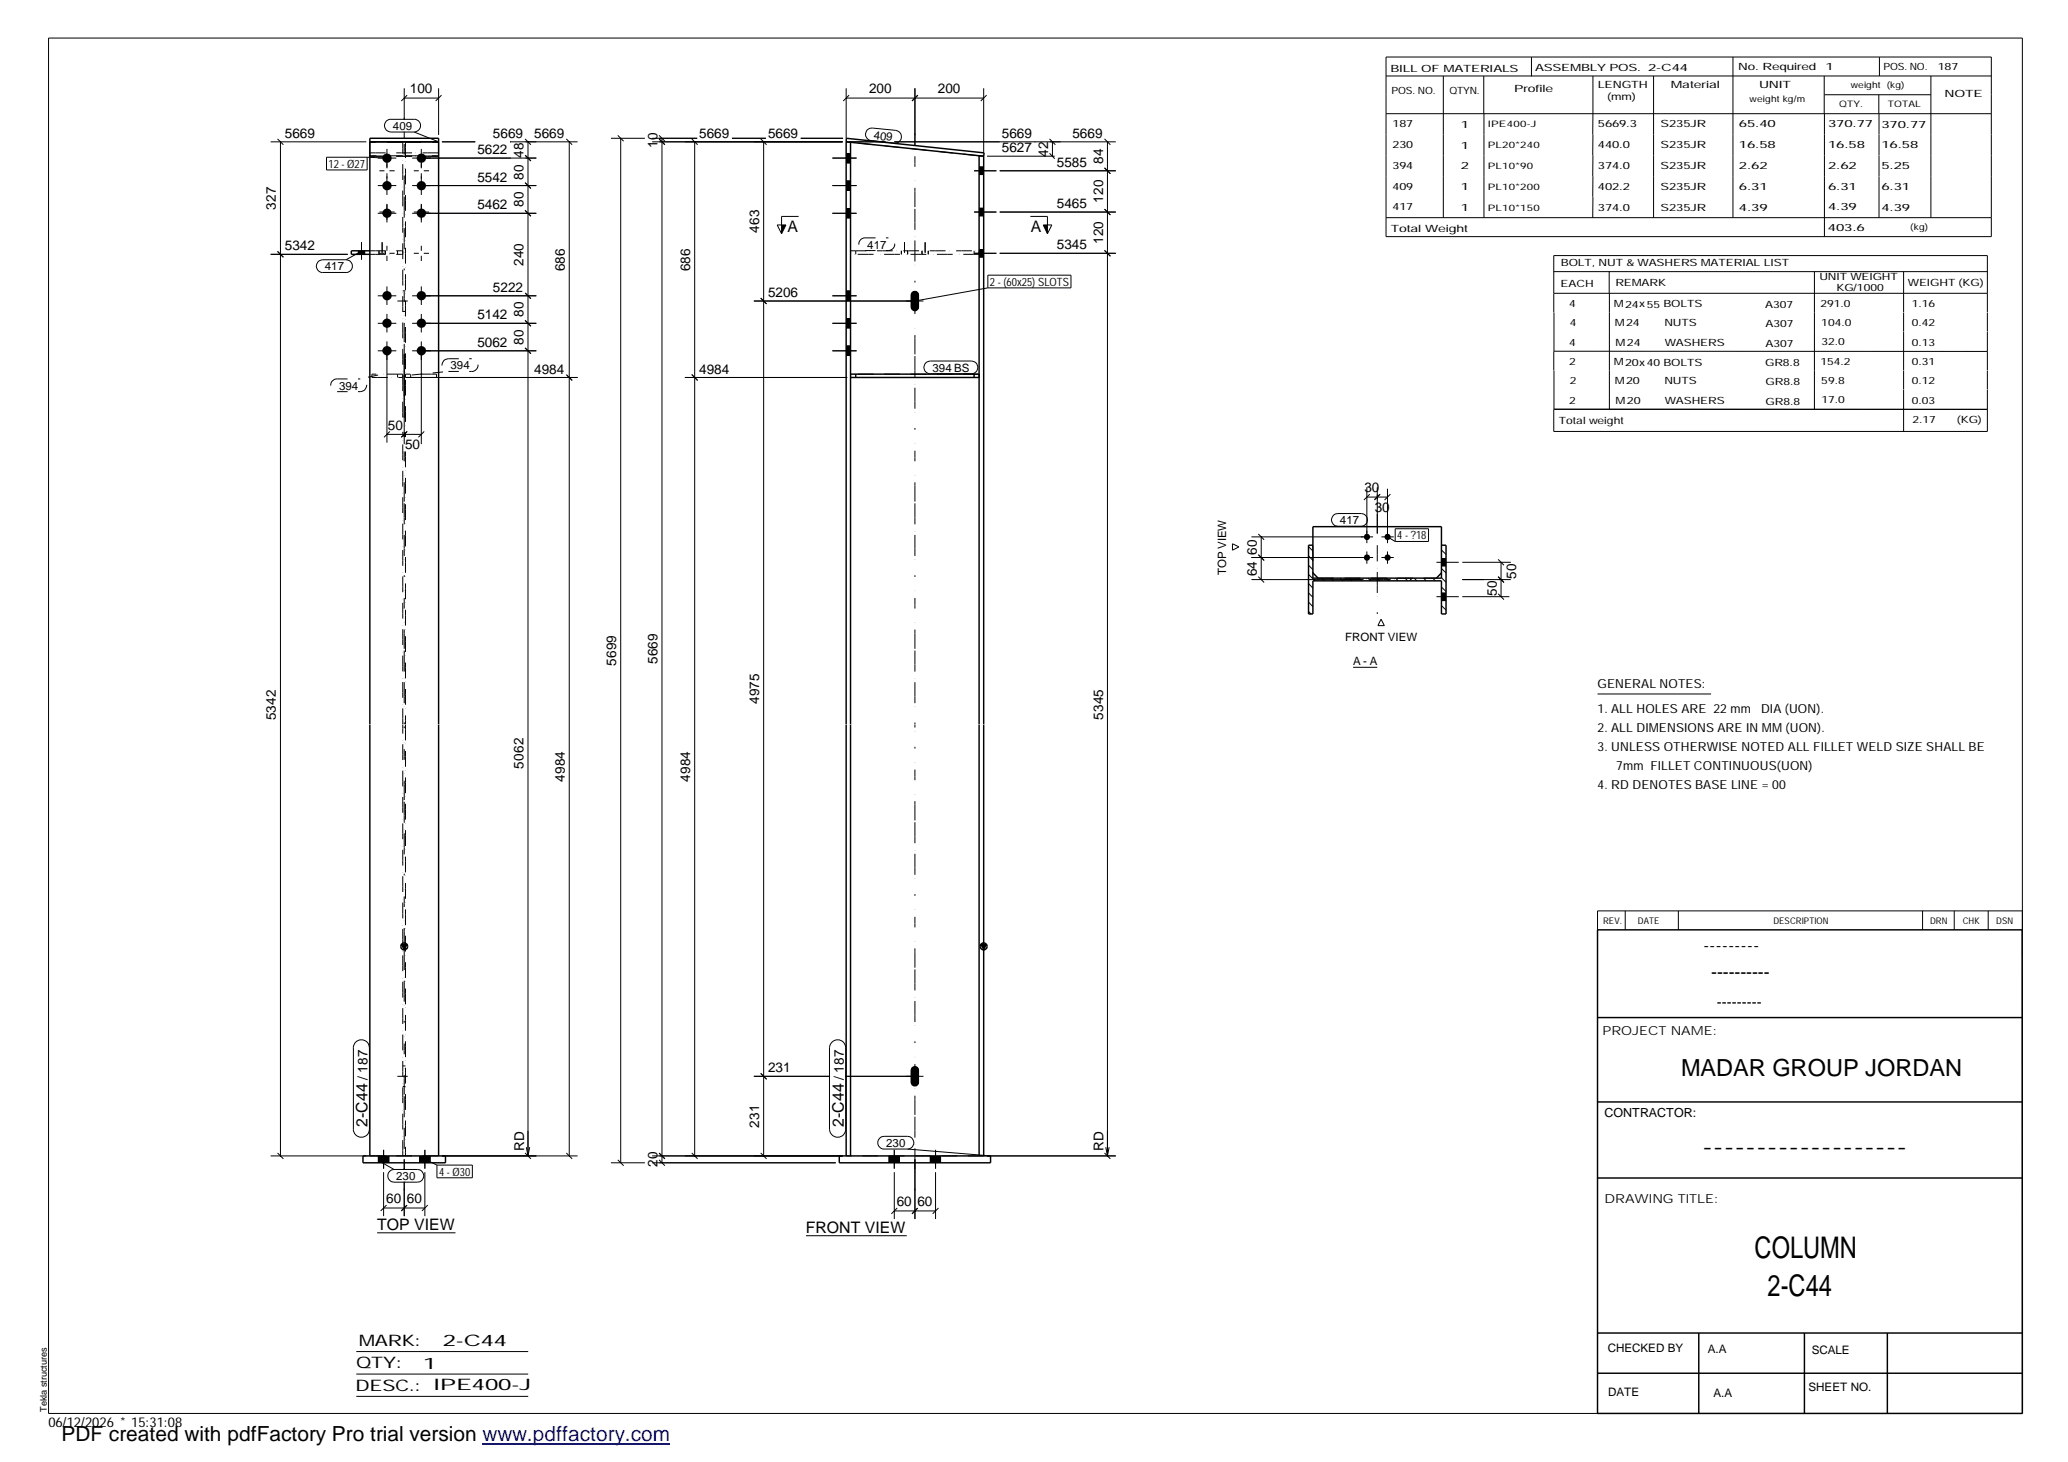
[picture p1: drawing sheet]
<svg xmlns="http://www.w3.org/2000/svg" width="420mm" height="297mm" viewBox="0 0 420 297" stroke-linecap="round" stroke-linejoin="round" font-family="sans-serif">
<g fill="none" stroke="#000" stroke-width=".2">
<path d="M9.9 7.7h401v279.5h-401zM82.1 19.9h7M82.1 17.9v6.4M82.7 19.3l-1.2 1.2M89.1 17.9v9.5M89.7 19.3l-1.2 1.2M171.9 19.9h28M171.9 17.9v10.2M172.5 19.3l-1.2 1.2M185.9 17.9v11.7M186.5 19.3l-1.2 1.2M199.9 17.9v13.2"/>
<path d="M200.4 19.3l-1.1 1.2M281.6 11.6h123v36.5h-123zM281.6 15.4h123M293.2 15.4v28.8M301.5 15.4v7.7M311.1 11.6v3.9M323.6 15.4v16.2M336 15.4v28.8M352.1 11.6v32.6M370.6 15.4v7.7M370.7 19.2h21.6M381.7 19.2v3.9"/>
<path d="M381.8 11.6v3.8M392.3 15.4v28.8M55 28.8h19.4M56.4 28.2l1.2 1.2M57 28.8v206.1M66.3 31.9h8.3v2.6h-8.3zM74.6 31.9l4 .2M76.8 32.1h3.7M76.8 37.7h3.7M77.1 34.7h1M78.5 24.6l.7-.4h5a1.29 1.29 0 0 1 1.3 1.3 1.29 1.29 0 0 1-1.3 1.3h-4.8a1.33 1.33 0 0 1-1.2-.8 1.33 1.33 0 0 1 .3-1.4zM78.6 30.3v3.9"/>
<path d="M78.6 35.2v4.4M79.1 34.7h1.1M82.1 26.7v1.4M83.7 32.1h25.3M83.7 37.7h25.3M84.1 34.7h1M84.2 26.8l4.9 2M85.6 30.3v3.9M85.6 35.2v4.4M86.1 34.7h1.1M89.8 28.8h6.8M103.6 28.8h13.7"/>
<path d="M106.7 37.1l1.2 1.2M106.7 31.5l1.2 1.2M106.7 28.2l1.2 1.2M107.3 28.8v206.1M115.1 28.2l1.1 1.2M115.7 28.8v206.1M124.1 28.1h6.9M125.5 27.5l1.2 1.2M126.1 28.1v208.1M132.5 28.1h9.1M132.5 28.8h38.7M133.9 28.2l1.2 1.2"/>
<path d="M133.9 27.5l1.2 1.2M134.5 28.1v208.1M140.5 28.2l1.2 1.2M141.1 28.8v206.1M148.7 28.1h6.9M154.6 28.2l1.1 1.2M155.2 28.8v206.1M162.7 28.1h8.6M169.1 32.1h4.9M169.1 37.7h4.9M171.9 33.1h.9M171.9 31.2h.9"/>
<path d="M171.9 38.7h.9M171.9 36.8h.9M172.6 28.8h7.3M176.1 26.4l.7-.3 .5-.1 4.7 .5a1.3 1.3 0 0 1 1.1 1.4 1.3 1.3 0 0 1-1.4 1.2l-4.7-.5a1.31 1.31 0 0 1-.9-2.2zM181.7 28.8h45M197.9 34.7h4.5M198.9 35.5h1M198.9 33.9h1M200.5 31.7h13.8M203.1 34.7h23.6M213.2 31.1l1.1 1.1M213.2 28.2l1.2 1.2"/>
<path d="M213.8 28.8v2.9M224.4 34.1l1.2 1.2M224.4 28.2l1.2 1.2M225 28.8v206.1M281.6 23.1h123M301.5 23.1v21.1M323.6 31.6v4.2M323.6 35.8v4.2M370.7 23.1v25M381.8 23.1v21.1M55 51.7h15.7M56.4 51.1l1.2 1.2"/>
<path d="M64.6 53.2l1-.4h4.7a1.29 1.29 0 0 1 1.3 1.3 1.29 1.29 0 0 1-1.3 1.3h-4.7a1.31 1.31 0 0 1-1.2-.8 1.31 1.31 0 0 1 .2-1.4zM72.8 51v.7M73.3 51.1l-3 1.7M73.4 49.2v3.5M74.1 51v.7M76.8 43.3h3.7M77.1 43.1h1M77.1 51.5h1M78.6 41.4v3.8M78.6 49.9v1.1M78.6 52v1M78.6 58.2v3.8"/>
<path d="M79.1 43.1h1.1M79.1 51.5h1.1M83.7 43.3h25.3M84.1 43.1h1M84.1 51.5h1M85.6 41.4v3.8M85.6 49.9v1.1M85.6 52v1M85.6 58.2v3.8M86.1 43.1h1.1M86.1 51.5h1.1M106.7 59.5l1.2 1.2"/>
<path d="M106.7 42.7l1.2 1.2M157.9 45.7h1.8l-.9 1.8zM162.3 44h-3.5v3.5M169.1 43.3h4.9M171.9 44.3h.9M171.9 42.4h.9M171.9 59.1h.9M185.9 59.4v3.5M197.9 43.1h4.5M197.9 51.5h4.5M198.9 43.8h1M198.9 42.3h1"/>
<path d="M198.9 52.2h1M198.9 50.7h1M200.7 55.9h16.9v2.6h-16.9zM200.7 58.5l-14.8 2.7M203.1 43.1h23.6M203.1 51.5h23.6M209.3 44h3.5v3.5M212 45.7h1.7l-.9 1.8zM224.4 50.9l1.2 1.2M224.4 42.5l1.2 1.2M281.6 44.2h123M315.7 59.6h88.1"/>
<path d="M315.7 55.2h88.1M323.6 40v4.2M326.9 55.1v4.5M327 59.6v23.6M368.6 55.2v28M386.8 55.2v8.2M76.8 60.1h3.7M76.8 65.7h3.7M76.8 71.3h3.7M78.6 63.8v3.7M78.6 69.4v20.5M82.1 72v18.2"/>
<path d="M82.5 76.7h34.8M83.7 60.1h25.3M83.7 65.7h25.3M83.7 71.3h25.3M85.6 63.8v3.7M85.6 69.4v20.8M106.7 70.7l1.2 1.2M106.7 65.1l1.2 1.2M115.1 76.1l1.1 1.2-1.1-1.1M139.1 76.7h33M140.5 76.1l1.2 1.2M153.2 61.2h34.4"/>
<path d="M154.6 60.6l1.1 1.2M169.1 60.1h4.9M169.1 65.7h4.9M169.1 71.3h4.9M171.9 61h.9M171.9 66.6h.9M171.9 64.7h.9M171.9 72.2h.9M171.9 70.3h.9M188.1 73.7l.9-.4h8.4a1.29 1.29 0 0 1 1.3 1.3 1.29 1.29 0 0 1-1.3 1.3h-8.4a1.31 1.31 0 0 1-1.2-.8 1.31 1.31 0 0 1 .3-1.4zM315.7 71.4v3.9M315.7 71.4h88.1"/>
<path d="M315.7 63.5v7.9M315.7 75.3v7.8M386.8 63.5v3.9M386.8 67.5v7.7M386.8 75.3v3.8M386.8 79.2v8.5M403.8 63.4v-11.5h-88.1v11.6M403.8 63.5v3.9M403.8 67.5v7.7M403.8 75.3v3.8M403.8 79.2v8.5h-88.1v-4.5h88.1M78.6 88.3h7"/>
<path d="M79.2 87.7l-1.2 1.1M82.7 87.7l-1.2 1.1M86.2 87.7l-1.2 1.1M277.7 99v11.3M279.8 99v9.4M281.9 99.3v11M250.4 110.5l1.3 .6-1.3 .7zM254.3 113.3h24.7M254.3 109.1h24.7M254.3 117.8h22.7M255.7 117.2l1.1 1.1M255.7 112.7l1.1 1.2-1.1-1.1"/>
<path d="M255.7 108.5l1.1 1.2M256.2 109.1v8.7M265.9 111.1l.8 .9M265.9 112.9l.8 1M265.9 114.8l.8 .9M265.9 116.7l1.3 1.3M265.9 118.6l.8 .9M268.5 117.5l.6 .5M270.4 117.5l.5 .5M270.9 104.7l.4-.3 .5-.1h4.8a1.29 1.29 0 0 1 1.2 1.3 1.29 1.29 0 0 1-1.2 1.3h-4.8a1.31 1.31 0 0 1-1.2-.8 1.31 1.31 0 0 1 .3-1.4zM272.2 117.5l.6 .5M274.2 117.5l.5 .5"/>
<path d="M276 117.5l.6 .5M277.7 112v2.5M277.7 101h4.2M277.9 117.5l.6 .5M278.3 100.4l-1.2 1.2M279.8 117.5l.5 .5M280.3 100.4l-1.1 1.2M280.4 100.4l-1.1 1.1M280.7 113.3h2.5M280.7 109.1h2.5M281.7 117.5l.5 .5M281.9 112v2.5"/>
<path d="M281.9 109.1l1.6 .9M282.5 100.4l-1.2 1.2M283.5 107.4h6.7v2.6h-6.7zM283.5 117.5l.6 .5M285.5 117.5l.5 .5M287.3 117.5l.6 .5M289.2 117.5l.6 .5M291.1 117.5l.5 .5M291.8 114.2h4.6M292.9 111.7l.9 .9M292.9 113.6l.9 .9M292.9 115.5l.9 .9"/>
<path d="M292.9 117.4l.9 .9M292.9 119.3l.9 .9M292.9 113.5h.9M292.9 115h.9M297.1 114.2h9.9M297.1 117.8h9.9M304.4 117.2l1.2 1.1M304.4 113.7l1.2 1.1M305 114.2v7M265.9 120.5l.8 .9M265.9 122.3l.8 1M265.9 124.2l.5 .5"/>
<path d="M274.9 135.6h4.9M280.6 125.8l.7 1.3h-1.3zM291.8 121.2h4.6M292.9 121.1l.9 1-.9-.1M292.9 123l.9 .9M292.9 120.5h.9M297.1 121.2h9.6M304.4 120.6l1.2 1.2M324.6 141h23M330.2 185.1v3.8M341 185.1v3.8M390.6 185.1v3.8"/>
<path d="M397 185.1v3.8M403.9 185.1v3.8M410.9 185.1h-86.3v3.8M72.3 211.7a1.65 1.65 0 0 1 1.7-.3 1.65 1.65 0 0 1 1.1 1.5v16.5a1.63 1.63 0 0 1-1.7 1.7 1.63 1.63 0 0 1-1.6-1.7v-16.8zM153.2 218.7h15.4M154.6 218.1l1.1 1.2M169 211.7a1.65 1.65 0 0 1 1.8-.3 1.65 1.65 0 0 1 1 1.5v16.5a1.65 1.65 0 0 1-1.6 1.7 1.65 1.65 0 0 1-1.7-1.7v-16.5l.2-.6zM171.7 218.7h15.9M185.9 216.9v3.5M55 234.9h19.4M56.4 234.3l1.2 1.1M76.9 234.9v1.3"/>
<path d="M77.1 235.9l3 1.7M77.9 233.6v3.8M77.9 238.2v8.9M79 234.9v1.3M79.2 238l.4-.3 .5-.1h4.7a1.29 1.29 0 0 1 1.3 1.3 1.29 1.29 0 0 1-1.3 1.3h-4.7a1.28 1.28 0 0 1-1.2-.8 1.28 1.28 0 0 1 .3-1.4zM82.1 235.5v2.2M85.3 234.9v1.3M86.3 233.6v3.8M86.3 238.2v8.9M86.3 235.5l2.5 1.2M87.4 234.9v1.3M88.8 236.7h7.2v2.6h-7.2z"/>
<path d="M89.8 234.9h27.5M106.7 234.3l1.2 1.1M106.9 233.1l.4 1.8M107.6 233.1l-.3 1.8M115.1 234.3l1.1 1.1M124.1 236.2h6.9M125.5 235.7l1.2 1.1M132.5 236.2h37.3M132.5 234.9h38.7M133.9 235.7l1.2 1.1M133.9 234.3l1.2 1.1M140.5 234.3l1.2 1.1"/>
<path d="M154.6 234.3l1.1 1.1M178.9 231.1l.7-.2h4.8a1.29 1.29 0 0 1 1.3 1.3 1.29 1.29 0 0 1-1.3 1.3h-4.8a1.3 1.3 0 0 1-1.2-1 1.3 1.3 0 0 1 .5-1.4zM180.6 234.9v1.3M181.7 233.6v3.8M181.7 238.2v9.5M182.7 234.9v1.3M184.4 233.5l16.9 1.4M185.9 235.5v12.2M189 234.9v1.3M190.1 233.6v3.8M190.1 238.2v9.5M191.1 234.9v1.3"/>
<path d="M200.5 234.9h26.2M224.4 234.3l1.2 1.1M224.7 233.1l.3 1.8M225.3 233.1l-.3 1.8M76.6 250.5h15.9M77.9 245.4h8.4M78.5 244.8l-1.2 1.2M82.1 240.1v7M82.7 244.8l-1.2 1.2 1.1-1.1M86.9 244.8l-1.2 1.2M163.7 251.1h20.5M181.7 246h8.4"/>
<path d="M182.3 245.4l-1.2 1.2M186.5 245.4l-1.2 1.2 1.1-1.1M190.7 245.4l-1.2 1.2M72.4 274.6h34.9M72.4 279.2h34.9M72.4 283.7h34.9"/>
</g>
<g fill="#000">
<path d="M158.8 45.7h.9l-.9 1.8zM212 45.7h.8v1.8zM81.6 191.9h1.1l-.6 1zM199.3 191.9h1.1l-.5 1z"/>
<path d="M171.9 31.2h.9v1.9h-.9z" fill-rule="evenodd"/>
<path d="M171.9 31.2h.9v1.9h-.9z" fill-rule="evenodd"/>
<path d="M171.9 36.8h.9v1.9h-.9z" fill-rule="evenodd"/>
<path d="M171.9 36.8h.9v1.9h-.9z" fill-rule="evenodd"/>
<path d="M198.9 33.9h1v1.6h-1z" fill-rule="evenodd"/>
<path d="M198.9 33.9h1v1.6h-1z" fill-rule="evenodd"/>
<path d="M72.8 51h1.3v.7h-1.3z" fill-rule="evenodd"/>
<path d="M72.8 51h1.3v.7h-1.3z" fill-rule="evenodd"/>
<path d="M171.9 42.4h.9v1.9h-.9z" fill-rule="evenodd"/>
<path d="M171.9 42.4h.9v1.9h-.9z" fill-rule="evenodd"/>
<path d="M198.9 42.3h1v1.5h-1z" fill-rule="evenodd"/>
<path d="M198.9 42.3h1v1.5h-1z" fill-rule="evenodd"/>
<path d="M198.9 50.7h1v1.5h-1z" fill-rule="evenodd"/>
<path d="M198.9 50.7h1v1.5h-1z" fill-rule="evenodd"/>
<path d="M171.9 59.1h.9v1.9h-.9z" fill-rule="evenodd"/>
<path d="M171.9 59.1h.9v1.9h-.9z" fill-rule="evenodd"/>
<path d="M171.9 64.7h.9v1.9h-.9z" fill-rule="evenodd"/>
<path d="M171.9 64.7h.9v1.9h-.9z" fill-rule="evenodd"/>
<path d="M171.9 70.3h.9v1.9h-.9z" fill-rule="evenodd"/>
<path d="M171.9 70.3h.9v1.9h-.9z" fill-rule="evenodd"/>
<path d="M185.3 59.3a.85 .85 0 0 1 .9-.2 .85 .85 0 0 1 .5 .8v2.5a.87 .87 0 0 1-.8 .9 .87 .87 0 0 1-.9-.9v-2.5z" fill-rule="evenodd"/>
<path d="M292.9 113.5h.9v1.5h-.9z" fill-rule="evenodd"/>
<path d="M292.9 120.5h.9v1.5h-.9z" fill-rule="evenodd"/>
<path d="M76.9 234.9h2.1v1.3h-2.1z" fill-rule="evenodd"/>
<path d="M76.9 234.9h2.1v1.3h-2.1z" fill-rule="evenodd"/>
<path d="M85.3 234.9h2.1v1.3h-2.1z" fill-rule="evenodd"/>
<path d="M85.3 234.9h2.1v1.3h-2.1z" fill-rule="evenodd"/>
<path d="M180.6 234.9h2.1v1.3h-2.1z" fill-rule="evenodd"/>
<path d="M180.6 234.9h2.1v1.3h-2.1z" fill-rule="evenodd"/>
<path d="M185.3 216.8a.87 .87 0 0 1 .9-.2 .87 .87 0 0 1 .5 .9v2.4a.87 .87 0 0 1-.8 .9 .87 .87 0 0 1-.9-.9v-2.4z" fill-rule="evenodd"/>
<path d="M189 234.9h2.1v1.3h-2.1z" fill-rule="evenodd"/>
<path d="M189 234.9h2.1v1.3h-2.1z" fill-rule="evenodd"/>
<circle cx="78.6" cy="37.7" r=".94"/>
<circle cx="78.6" cy="32.1" r=".94"/>
<circle cx="85.6" cy="37.7" r=".94"/>
<circle cx="85.6" cy="32.1" r=".94"/>
<circle cx="78.6" cy="43.3" r=".94"/>
<circle cx="85.6" cy="43.3" r=".94"/>
<circle cx="78.6" cy="65.7" r=".94"/>
<circle cx="78.6" cy="71.3" r=".94"/>
<circle cx="78.6" cy="60.1" r=".94"/>
<circle cx="85.6" cy="65.7" r=".94"/>
<circle cx="85.6" cy="60.1" r=".94"/>
<circle cx="85.6" cy="71.3" r=".94"/>
<circle cx="277.7" cy="109.1" r=".63"/>
<circle cx="277.7" cy="113.3" r=".63"/>
<circle cx="281.9" cy="109.1" r=".63"/>
<circle cx="281.9" cy="113.3" r=".63"/>
</g>
<g fill="none" stroke="#000" stroke-width=".2" stroke-dasharray="2.1 2.1" stroke-linecap="butt">
<path d="M77 51v.7M77.6 49.2v3.5M78.3 51v.7M81.8 59.1h.6M175.8 50.9h4.7M175.8 48.3h4.7M175.8 48.3a1.29 1.29 0 0 0-1.3 1.3 1.29 1.29 0 0 0 1.3 1.3M180.5 50.9a1.29 1.29 0 0 0 1.3-1.3 1.29 1.29 0 0 0-1.3-1.3M183.1 51v.7M183.8 49.2v3.5M184.4 51v.7M187.3 51v.7"/>
<path d="M188 49.2v3.5M188.6 51v.7M68.5 79.6h4.7M68.5 77h4.7M68.5 77a1.29 1.29 0 0 0-1.3 1.3 1.29 1.29 0 0 0 1.3 1.3M73.2 79.6a1.29 1.29 0 0 0 1.3-1.3 1.29 1.29 0 0 0-1.3-1.3M76.8 76.2l-3.6 .8M80.7 61.2h2.8M81.8 63.3h.6M83.7 76.2l7.4-.7M91.1 75.5h4.7M91.1 72.9h4.7"/>
<path d="M91.1 72.9a1.29 1.29 0 0 0-1.3 1.3 1.29 1.29 0 0 0 1.3 1.3M95.8 75.5a1.29 1.29 0 0 0 1.3-1.3 1.29 1.29 0 0 0-1.3-1.3M80.7 218.7h2.8M81.8 216.6h.6M81.8 220.8h.6"/>
</g>
<g fill="none" stroke="#000" stroke-width=".3">
<path d="M75.1 28.8h14M171.9 28.8l.9 .1v118.2M171.9 28.8v118.3M171.9 28.8l.1-.7 27.9 3v.6M171.9 28.8l28 2.9M199.9 31.7h-1v115.4M199.9 31.7v115.4M75.1 51h-3.7v.7h3.7M172.8 76.7h26.1M172.8 76h26.1M266.7 110.8h-.8v13.9h.8v-6.7h26.2v6.7h.9v-13.9h-.9M266.7 107h26.2v10.5h-26.2z"/>
<path d="M266.7 116.4l1.1 1.1M292.9 116.4l-1.1 1.1M75.1 147.1v-119h14v119M75.1 147.2v87.7M89.1 147.2v87.7M171.9 147.2v87.7M172.8 147.2v87.7M198.9 147.2v87.7M199.9 147.2v87.7M81.6 191.9h1.1l-.6 1zM199.3 191.9h1.1l-.5 1zM324.6 188.9h86.2l.1 98.3h-86.3z"/>
<path d="M324.6 206.7h86.3M73.7 234.9h16.8v1.3h-16.8zM170.5 234.9h30.8v1.3h-30.8zM324.6 239.3h86.3M324.6 223.9h86.3M324.6 270.8h86.3M324.6 279h86.3M345.1 270.8v16.4M366.6 270.8v16.4M383.5 270.8v16.4"/>
<circle cx="82.1" cy="192.3" r=".7"/>
<circle cx="199.8" cy="192.3" r=".7"/>
</g>
<g fill="none" stroke="#000" stroke-width=".2" stroke-dasharray="1.1 0 2.1 .7 0 1.4" stroke-linecap="butt">
<path d="M75.1 31.7h14M75.1 28.8v2.9M75.1 31.1h14M81.8 28.9h-6.7M81.8 31.7h-6.7M82.4 28.9v59.9M82.4 31.7h6.7M82.4 28.9h6.7M89.1 28.8v2.9M198.9 31.7l-26.1-2.8M75.1 51h6.7M75.1 51.7h6.7"/>
<path d="M80.8 51v.7M81.8 51v.7M172.8 51h26.1M172.8 51.7v-.7M173.9 51v.7M197.9 51.7v-.7M198.9 51v.7M198.9 51.7h-26.1M75.6 76v.7M75.6 76.7h6.2M80.8 76v.7M81.8 76h-6.2"/>
<path d="M81.8 76.7v-.7M82.4 76.7h6.3M82.4 76v.7M83.4 76v.7M88.7 76.7v-.7M88.7 76h-6.3M172.8 76.7v-.7M172.8 76v.7M172.8 76.7h26.1M173.9 76.7v-.7M197.9 76.7v-.7M198.9 76.7v-.7"/>
<path d="M198.9 76h-26.1M81.8 84.8v-55.9M82.4 91.7v55.4M266.7 110.8v5.6M267.8 117.5h24M292.9 110.8v5.6M81.8 147.1v-59.4M82.4 147.2v87.7M75.1 234.9h14M81.8 234.9v-87.7M199.9 234.9h-28"/>
</g>
<path d="M82.1 24.3v-1M82.1 88.8v-1.1M82.1 84.8v-58.1M286.8 117.8h-14M279.8 124.7v-13.9M82.1 147.1v-55.4M185.9 147.1v-123.8M82.1 237.7v-90.5M82.1 241.8v-1.7M185.9 241.8v-94.6" fill="none" stroke="#000" stroke-width=".2" stroke-dasharray=".4 3.2 0 .7 1.4 0 2.8 .7 0 1.4 1.4 0 2.8" stroke-linecap="butt"/>
<path d="M98 293.3h38.2" fill="none" stroke="#00f" stroke-width=".3"/>
<g font-size="6.1">
<text x="356.5" y="255.5">COLUMN</text>
<text x="359.1" y="263.3">2-C44</text>
</g>
<text font-size="4.8" x="341.5" y="218.6">MADAR GROUP JORDAN</text>
<text font-size="4.2" x="12.5" y="292.7">PDF created with pdfFactory Pro trial version www.pdffactory.com</text>
<g font-size="3.6">
<text x="346.1" y="193.2">---------</text>
<text x="347.7" y="198.6">----------</text>
<text x="345.8" y="234.2">-------------------</text>
</g>
<g font-size="3.2">
<text x="160" y="47.1">A</text>
<text x="209.4" y="47.1">A</text>
<text x="74.7" y="229" transform="rotate(-90 74.7 229)">2-C44</text>
<text x="171.4" y="229" transform="rotate(-90 171.4 229)">2-C44</text>
<text x="76.6" y="250">TOP VIEW</text>
<text x="163.7" y="250.6">FRONT VIEW</text>
<text x="72.9" y="273.5">MARK:</text>
<text x="90" y="273.5">2-C44</text>
<text x="72.4" y="278">QTY:</text>
<text x="86" y="278.1">1</text>
<text x="72.2" y="282.6">DESC.:</text>
<text x="88.1" y="282.4">IPE400-J</text>
</g>
<text font-size="3" x="348.8" y="204.5">---------</text>
<g font-size="2.8">
<text x="83.3" y="19">100</text>
<text x="176.6" y="19">200</text>
<text x="190.5" y="19">200</text>
<text x="57.9" y="28">5669</text>
<text x="100.2" y="28">5669</text>
<text x="108.5" y="28">5669</text>
<text x="142.1" y="28">5669</text>
<text x="156" y="28">5669</text>
<text x="203.5" y="28">5669</text>
<text x="217.9" y="28">5669</text>
<text x="97" y="31.3">5622</text>
<text x="106.4" y="32" transform="rotate(-90 106.4 32)">48</text>
<text x="133.6" y="30" transform="rotate(-90 133.6 30)">10</text>
<text x="203.5" y="30.9">5627</text>
<text x="212.9" y="31.8" transform="rotate(-90 212.9 31.8)">42</text>
<text x="214.7" y="33.9">5585</text>
<text x="224.1" y="33.3" transform="rotate(-90 224.1 33.3)">84</text>
<text x="97" y="36.9">5542</text>
<text x="106.4" y="36.5" transform="rotate(-90 106.4 36.5)">80</text>
<text x="224.1" y="41.2" transform="rotate(-90 224.1 41.2)">120</text>
<text x="56" y="42.6" transform="rotate(-90 56 42.6)">327</text>
<text x="97" y="42.5">5462</text>
<text x="106.4" y="42.1" transform="rotate(-90 106.4 42.1)">80</text>
<text x="154.2" y="47.3" transform="rotate(-90 154.2 47.3)">463</text>
<text x="214.7" y="42.2">5465</text>
<text x="57.9" y="50.8">5342</text>
<text x="214.7" y="50.7">5345</text>
<text x="224.1" y="49.6" transform="rotate(-90 224.1 49.6)">120</text>
<text x="100.2" y="59.3">5222</text>
<text x="106.4" y="54" transform="rotate(-90 106.4 54)">240</text>
<text x="114.8" y="55.1" transform="rotate(-90 114.8 55.1)">686</text>
<text x="140.3" y="55.1" transform="rotate(-90 140.3 55.1)">686</text>
<text x="97" y="64.8">5142</text>
<text x="106.4" y="64.4" transform="rotate(-90 106.4 64.4)">80</text>
<text x="156" y="60.3">5206</text>
<text x="97" y="70.4">5062</text>
<text x="106.4" y="70" transform="rotate(-90 106.4 70)">80</text>
<text x="108.5" y="75.9">4984</text>
<text x="142.1" y="75.9">4984</text>
<text x="78.8" y="87.3">50</text>
<text x="82.3" y="91.3">50</text>
<text x="277.2" y="100">30</text>
<text x="279.3" y="104">30</text>
<text x="255.4" y="112.7" transform="rotate(-90 255.4 112.7)">60</text>
<text x="255.4" y="117.1" transform="rotate(-90 255.4 117.1)">64</text>
<text x="308.1" y="117.5" transform="rotate(-90 308.1 117.5)">50</text>
<text x="304.1" y="121.1" transform="rotate(-90 304.1 121.1)">50</text>
<text x="125.2" y="135.3" transform="rotate(-90 125.2 135.3)">5699</text>
<text x="133.6" y="134.9" transform="rotate(-90 133.6 134.9)">5669</text>
<text x="154.2" y="143" transform="rotate(-90 154.2 143)">4975</text>
<text x="56" y="146.4" transform="rotate(-90 56 146.4)">5342</text>
<text x="224.1" y="146.2" transform="rotate(-90 224.1 146.2)">5345</text>
<text x="106.4" y="156.2" transform="rotate(-90 106.4 156.2)">5062</text>
<text x="114.8" y="158.9" transform="rotate(-90 114.8 158.9)">4984</text>
<text x="140.3" y="158.9" transform="rotate(-90 140.3 158.9)">4984</text>
<text x="74.7" y="219.4" transform="rotate(-90 74.7 219.4)">/ 187</text>
<text x="156" y="217.8">231</text>
<text x="171.4" y="219.4" transform="rotate(-90 171.4 219.4)">/ 187</text>
<text x="106.5" y="233.8" transform="rotate(-90 106.5 233.8)">RD</text>
<text x="154.2" y="229.1" transform="rotate(-90 154.2 229.1)">231</text>
<text x="224.2" y="233.8" transform="rotate(-90 224.2 233.8)">RD</text>
<text x="133.6" y="237.1" transform="rotate(-90 133.6 237.1)">20</text>
<text x="78.5" y="244.5">60</text>
<text x="82.7" y="244.5">60</text>
<text x="182.2" y="245.1">60</text>
<text x="186.4" y="245.1">60</text>
<text x="9.8" y="290">06/12/2026 * 15:31:08</text>
</g>
<g font-size="2.5">
<text x="324.6" y="139.9">GENERAL NOTES:</text>
<text x="324.6" y="148.7">2. ALL DIMENSIONS ARE IN MM (UON).</text>
<text x="324.6" y="144.9">1. ALL HOLES ARE 22 mm</text>
<text x="357.8" y="144.9">DIA (UON).</text>
<text x="324.6" y="152.5">3. UNLESS OTHERWISE NOTED ALL FILLET WELD SIZE SHALL BE</text>
<text x="324.6" y="160.2">4. RD DENOTES BASE LINE = 00</text>
<text x="328.4" y="156.4">7mm FILLET CONTINUOUS(UON)</text>
<text x="325.6" y="210.3">PROJECT NAME:</text>
<text x="326" y="226.9">CONTRACTOR:</text>
<text x="326" y="244.4">DRAWING TITLE:</text>
</g>
<g font-size="2.4">
<text x="326.7" y="274.7">CHECKED BY</text>
<text x="347" y="275">A.A</text>
<text x="368.1" y="275.1">SCALE</text>
<text x="326.7" y="283.6">DATE</text>
<text x="348.1" y="283.9">A.A</text>
<text x="367.5" y="282.6">SHEET NO.</text>
</g>
<g font-size="2.3">
<text x="79.8" y="26.4">409</text>
<text x="177.5" y="28.2" transform="rotate(6 177.5 28.2)">409</text>
<text x="66.8" y="34.1">12 - Ø27</text>
<text x="176.2" y="50.5">417</text>
<text x="66" y="54.9">417</text>
<text x="201.1" y="58.1">2 - (60x25) SLOTS</text>
<text x="91.5" y="75">394</text>
<text x="189.4" y="75.5">394 BS</text>
<text x="68.9" y="79.1">394</text>
<text x="272.2" y="106.5">417</text>
<text x="283.9" y="109.6">4 - ?18</text>
<text x="249.1" y="116.8" transform="rotate(-90 249.1 116.8)">TOP VIEW</text>
<text x="273.3" y="130.2">FRONT VIEW</text>
<text x="274.9" y="135">A - A</text>
<text x="180" y="233">230</text>
<text x="80.5" y="239.8">230</text>
<text x="89.2" y="238.9">4 - Ø30</text>
</g>
<g font-size="2">
<text x="282.5" y="14.6">BILL OF MATERIALS</text>
<text x="311.9" y="14.4">ASSEMBLY POS.</text>
<text x="324.6" y="17.9">LENGTH</text>
<text x="334.9" y="14.4">2-C44</text>
<text x="339.5" y="17.9">Material</text>
<text x="353.1" y="14.2">No. Required</text>
<text x="357.4" y="17.9">UNIT</text>
<text x="370.9" y="14.2">1</text>
<text x="382.7" y="14.2">POS. NO.</text>
<text x="393.7" y="14.3">187</text>
<text x="282.7" y="19.1">POS. NO.</text>
<text x="294.5" y="19">QTYN.</text>
<text x="307.6" y="18.7">Profile</text>
<text x="326.5" y="20.4">(mm)</text>
<text x="395.1" y="19.6">NOTE</text>
<text x="282.9" y="25.8">187</text>
<text x="296.8" y="26">1</text>
<text x="324.7" y="25.9">5669.3</text>
<text x="337.4" y="25.9">S235JR</text>
<text x="353.3" y="25.9">65.40</text>
<text x="371.4" y="25.9">370.77</text>
<text x="382.3" y="25.9">370.77</text>
<text x="282.9" y="30">230</text>
<text x="282.9" y="34.3">394</text>
<text x="296.8" y="30.2">1</text>
<text x="296.8" y="34.4">2</text>
<text x="324.7" y="30.1">440.0</text>
<text x="324.7" y="34.4">374.0</text>
<text x="337.4" y="30.1">S235JR</text>
<text x="337.4" y="34.3">S235JR</text>
<text x="353.3" y="30.1">16.58</text>
<text x="353.3" y="34.4">2.62</text>
<text x="371.4" y="30.1">16.58</text>
<text x="371.4" y="34.3">2.62</text>
<text x="382.3" y="30.2">16.58</text>
<text x="382.3" y="34.4">5.25</text>
<text x="282.9" y="38.5">409</text>
<text x="296.8" y="38.6">1</text>
<text x="324.7" y="38.6">402.2</text>
<text x="337.4" y="38.6">S235JR</text>
<text x="353.3" y="38.6">6.31</text>
<text x="371.4" y="38.6">6.31</text>
<text x="382.3" y="38.6">6.31</text>
<text x="282.6" y="47.1">Total Weight</text>
<text x="282.9" y="42.7">417</text>
<text x="296.8" y="42.9">1</text>
<text x="324.7" y="42.8">374.0</text>
<text x="337.4" y="42.8">S235JR</text>
<text x="353.3" y="42.8">4.39</text>
<text x="371.4" y="46.9">403.6</text>
<text x="371.4" y="42.7">4.39</text>
<text x="382.3" y="42.9">4.39</text>
<text x="317.1" y="58.2">EACH</text>
<text x="317.1" y="54.1">BOLT, NUT &amp; WASHERS MATERIAL LIST</text>
<text x="328.2" y="58.2">REMARK</text>
<text x="369.7" y="57">UNIT WEIGHT</text>
<text x="373.1" y="59.1">KG/1000</text>
<text x="387.6" y="58.1">WEIGHT (KG)</text>
<text x="318.8" y="62.3">4</text>
<text x="327.9" y="62.5">M24x55 BOLTS</text>
<text x="358.6" y="62.5">A307</text>
<text x="369.9" y="62.5">291.0</text>
<text x="388.4" y="62.3">1.16</text>
<text x="318.8" y="70.3">4</text>
<text x="318.9" y="66.2">4</text>
<text x="328.1" y="66.3">M24</text>
<text x="328.3" y="70.3">M24</text>
<text x="338.2" y="66.3">NUTS</text>
<text x="338.2" y="70.3">WASHERS</text>
<text x="358.7" y="66.5">A307</text>
<text x="358.7" y="70.4">A307</text>
<text x="370" y="66.2">104.0</text>
<text x="370.1" y="70.1">32.0</text>
<text x="388.4" y="66.3">0.42</text>
<text x="388.4" y="70.2">0.13</text>
<text x="318.8" y="74.1">2</text>
<text x="318.9" y="77.9">2</text>
<text x="327.9" y="74.2">M20x40 BOLTS</text>
<text x="358.6" y="74.3">GR8.8</text>
<text x="369.9" y="74.2">154.2</text>
<text x="388.4" y="74.2">0.31</text>
<text x="318.8" y="82">2</text>
<text x="328.1" y="78">M20</text>
<text x="328.3" y="82">M20</text>
<text x="338.2" y="78">NUTS</text>
<text x="338.2" y="82">WASHERS</text>
<text x="358.7" y="78.3">GR8.8</text>
<text x="358.7" y="82.2">GR8.8</text>
<text x="370" y="78">59.8</text>
<text x="370.1" y="81.9">17.0</text>
<text x="388.4" y="78">0.12</text>
<text x="388.4" y="82">0.03</text>
<text x="316.7" y="86.2">Total weight</text>
<text x="388.6" y="86">2.17</text>
<text x="397.6" y="86">(KG)</text>
</g>
<g font-size="1.9">
<text x="325.7" y="187.8">REV.</text>
<text x="332.8" y="187.6">DATE</text>
<text x="360.3" y="187.7">DESCRIPTION</text>
<text x="392.1" y="187.6">DRN</text>
<text x="398.8" y="187.6">CHK</text>
<text x="405.6" y="187.7">DSN</text>
<text x="9.5" y="286.8" transform="rotate(-90 9.5 286.8)">Tekla structures</text>
</g>
<g font-size="1.8">
<text x="376" y="17.9">weight (kg)</text>
<text x="355.5" y="20.7">weight kg/m</text>
<text x="373.6" y="21.7">QTY.</text>
<text x="383.5" y="21.8">TOTAL</text>
<text x="302.3" y="25.9">IPE400-J</text>
<text x="302.3" y="30.1">PL20*240</text>
<text x="302.3" y="34.3">PL10*90</text>
<text x="302.3" y="38.6">PL10*200</text>
<text x="302.3" y="42.8">PL10*150</text>
<text x="388.1" y="46.7">(kg)</text>
</g>
</svg>
